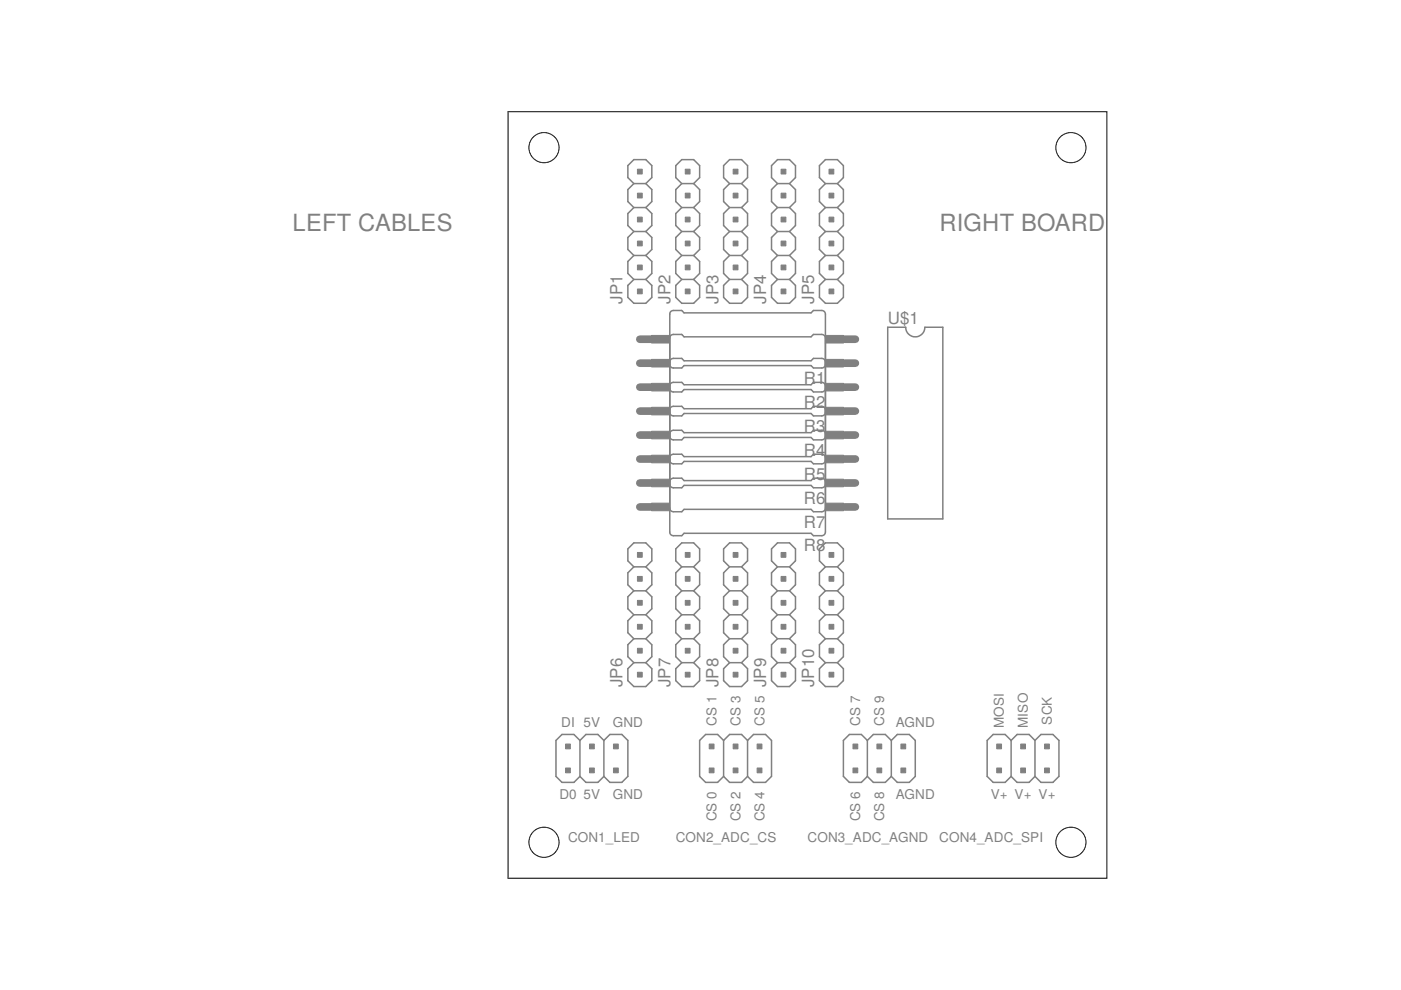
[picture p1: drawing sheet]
<svg xmlns="http://www.w3.org/2000/svg" width="297mm" height="210mm" viewBox="0 0 297 210" stroke-linecap="round" stroke-linejoin="round" font-family="sans-serif">
<g fill="none" stroke="#808080" stroke-width=".32">
<path d="M134.4 38.9l-1.3-1.2v-2.6l1.3-1.3h2.5l1.3 1.3v2.6l-1.3 1.2M134.4 38.9l-1.3 1.3v2.5l1.3 1.3M134.4 38.9h2.5M136.9 38.9l1.3 1.3v2.5l-1.3 1.3M144.5 38.9l-1.2-1.2v-2.6l1.2-1.3h2.6l1.2 1.3v2.6l-1.2 1.2M144.5 38.9h2.6M144.5 38.9l-1.2 1.3v2.5l1.2 1.3M147.1 38.9l1.2 1.3v2.5l-1.2 1.3M154.7 38.9h2.5M154.7 38.9l-1.3 1.3v2.5l1.3 1.3M154.7 38.9l-1.3-1.2v-2.6l1.3-1.3h2.5l1.3 1.3v2.6l-1.3 1.2M157.2 38.9l1.3 1.3v2.5l-1.3 1.3"/>
<path d="M164.8 38.9h2.6M164.8 38.9l-1.2-1.2v-2.6l1.2-1.3h2.6l1.3 1.3v2.6l-1.3 1.2M164.8 38.9l-1.2 1.3v2.5l1.2 1.3M167.4 38.9l1.3 1.3v2.5l-1.3 1.3M175 38.9h2.5M175 38.9l-1.3-1.2v-2.6l1.3-1.3h2.5l1.3 1.3v2.6l-1.3 1.2M175 38.9l-1.3 1.3v2.5l1.3 1.3M177.5 38.9l1.3 1.3v2.5l-1.3 1.3M134.4 44l-1.3 1.3v2.5l1.3 1.3M134.4 49.1l-1.3 1.3v2.5l1.3 1.3M134.4 54.2l-1.3 1.2v2.6l1.3 1.2M134.4 59.2l-1.3 1.3v2.6l1.3 1.2h2.5l1.3-1.2v-2.6l-1.3-1.3"/>
<path d="M134.4 44h2.5M134.4 49.1h2.5M134.4 59.2h2.5M134.4 54.2h2.5M136.9 44l1.3 1.3v2.5l-1.3 1.3M136.9 49.1l1.3 1.3v2.5l-1.3 1.3M136.9 54.2l1.3 1.2v2.6l-1.3 1.2M144.5 44h2.6M144.5 49.1l-1.2 1.3v2.5l1.2 1.3M144.5 49.1h2.6M144.5 59.2l-1.2 1.3v2.6l1.2 1.2h2.6l1.2-1.2v-2.6l-1.2-1.3M144.5 59.2h2.6"/>
<path d="M144.5 44l-1.2 1.3v2.5l1.2 1.3M144.5 54.2h2.6M144.5 54.2l-1.2 1.2v2.6l1.2 1.2M147.1 54.2l1.2 1.2v2.6l-1.2 1.2M147.1 44l1.2 1.3v2.5l-1.2 1.3M147.1 49.1l1.2 1.3v2.5l-1.2 1.3M154.7 44h2.5M154.7 49.1h2.5M154.7 59.2h2.5M154.7 54.2h2.5M154.7 59.2l-1.3 1.3v2.6l1.3 1.2h2.5l1.3-1.2v-2.6l-1.3-1.3M154.7 49.1l-1.3 1.3v2.5l1.3 1.3"/>
<path d="M154.7 44l-1.3 1.3v2.5l1.3 1.3M154.7 54.2l-1.3 1.2v2.6l1.3 1.2M157.2 54.2l1.3 1.2v2.6l-1.3 1.2M157.2 49.1l1.3 1.3v2.5l-1.3 1.3M157.2 44l1.3 1.3v2.5l-1.3 1.3M164.8 44h2.6M164.8 49.1h2.6M164.8 59.2h2.6M164.8 54.2h2.6M164.8 59.2l-1.2 1.3v2.6l1.2 1.2h2.6l1.3-1.2v-2.6l-1.3-1.3M164.8 54.2l-1.2 1.2v2.6l1.2 1.2M164.8 49.1l-1.2 1.3v2.5l1.2 1.3"/>
<path d="M164.8 44l-1.2 1.3v2.5l1.2 1.3M167.4 49.1l1.3 1.3v2.5l-1.3 1.3M167.4 44l1.3 1.3v2.5l-1.3 1.3M167.4 54.2l1.3 1.2v2.6l-1.3 1.2M175 44h2.5M175 49.1h2.5M175 59.2h2.5M175 54.2h2.5M175 59.2l-1.3 1.3v2.6l1.3 1.2h2.5l1.3-1.2v-2.6l-1.3-1.3M175 49.1l-1.3 1.3v2.5l1.3 1.3M175 54.2l-1.3 1.2v2.6l1.3 1.2M175 44l-1.3 1.3v2.5l1.3 1.3"/>
<path d="M177.5 54.2l1.3 1.2v2.6l-1.3 1.2M177.5 44l1.3 1.3v2.5l-1.3 1.3M177.5 49.1l1.3 1.3v2.5l-1.3 1.3M142 77.3l.1 .4 .7 .3h1.7l.5-.5h27l.5 .5h1.7l.5-.1 .3-.6M142 71.7l.1-.5 .7-.3h1.7l.5 .5h27l.5-.5h1.7l.5 .2 .3 .6M142 76.8l.1-.5 .7-.3h1.7l.5 .5h27l.5-.5h1.7l.5 .1 .3 .7M142.1 66.1l.7-.3h1.7l.5 .5h27l.5-.5h1.7l.7 .3 .1 .5v46.2l-.3 .6-.5 .2h-1.7l-.5-.5h-27l-.5 .5h-1.7l-.7-.3-.1-.5v-46.2zM188.2 69.4h3.8a2.03 2.03 0 0 0 2.1 2 2.03 2.03 0 0 0 2-2h3.8v40.6h-11.7zM142 82.3l.1 .5 .7 .3h1.7l.5-.5h27l.5 .5h1.7l.5-.1 .3-.7M142 87.4l.1 .5 .7 .3h1.7l.5-.5h27l.5 .5h1.7l.5-.2 .3-.6M142 92.5l.1 .4 .7 .4h1.7l.5-.5h27l.5 .5h1.7l.5-.2 .3-.6M142 81.8l.1-.4 .7-.3h1.7l.5 .5h27l.5-.5h1.7l.5 .1 .3 .6"/>
<path d="M142 97.6l.1 .4 .7 .3h1.7l.5-.5h27l.5 .5h1.7l.5-.1 .3-.6M142 86.9l.1-.4 .7-.4h1.7l.5 .6h27l.5-.6h1.7l.5 .2 .3 .6M142 92l.1-.5 .7-.3h1.7l.5 .5h27l.5-.5h1.7l.5 .2 .3 .6M142 97.1l.1-.5 .7-.3h1.7l.5 .5h27l.5-.5h1.7l.5 .2 .3 .6M142 102.7l.1 .4 .7 .3h1.7l.5-.5h27l.5 .5h1.7l.5-.1 .3-.6M142 107.7l.1 .5 .7 .3h1.7l.5-.5h27l.5 .5h1.7l.5-.1 .3-.7M142 102.2l.1-.5 .7-.3h1.7l.5 .5h27l.5-.5h1.7l.5 .1 .3 .7M134.4 120.2l-1.3-1.3v-2.5l1.3-1.3h2.5l1.3 1.3v2.5l-1.3 1.3M134.4 120.2l-1.3 1.3v2.5l1.3 1.3M134.4 125.3l-1.3 1.2v2.6l1.3 1.2M134.4 130.3l-1.3 1.3v2.6l1.3 1.2M134.4 135.4l-1.3 1.3v2.5l1.3 1.3"/>
<path d="M134.4 125.3h2.5M134.4 120.2h2.5M134.4 130.3h2.5M134.4 135.4h2.5M136.9 120.2l1.3 1.3v2.5l-1.3 1.3M136.9 125.3l1.3 1.2v2.6l-1.3 1.2M136.9 130.3l1.3 1.3v2.6l-1.3 1.2M136.9 135.4l1.3 1.3v2.5l-1.3 1.3M144.5 120.2l-1.2-1.3v-2.5l1.2-1.3h2.6l1.2 1.3v2.5l-1.2 1.3M144.5 120.2l-1.2 1.3v2.5l1.2 1.3M144.5 125.3l-1.2 1.2v2.6l1.2 1.2M144.5 130.3l-1.2 1.3v2.6l1.2 1.2"/>
<path d="M144.5 135.4l-1.2 1.3v2.5l1.2 1.3M144.5 125.3h2.6M144.5 120.2h2.6M144.5 130.3h2.6M144.5 135.4h2.6M147.1 120.2l1.2 1.3v2.5l-1.2 1.3M147.1 125.3l1.2 1.2v2.6l-1.2 1.2M147.1 130.3l1.2 1.3v2.6l-1.2 1.2M147.1 135.4l1.2 1.3v2.5l-1.2 1.3M154.7 120.2l-1.3-1.3v-2.5l1.3-1.3h2.5l1.3 1.3v2.5l-1.3 1.3M154.7 120.2l-1.3 1.3v2.5l1.3 1.3M154.7 125.3l-1.3 1.2v2.6l1.3 1.2"/>
<path d="M154.7 130.3l-1.3 1.3v2.6l1.3 1.2M154.7 135.4l-1.3 1.3v2.5l1.3 1.3M154.7 125.3h2.5M154.7 120.2h2.5M154.7 130.3h2.5M154.7 135.4h2.5M157.2 120.2l1.3 1.3v2.5l-1.3 1.3M157.2 125.3l1.3 1.2v2.6l-1.3 1.2M157.2 130.3l1.3 1.3v2.6l-1.3 1.2M157.2 135.4l1.3 1.3v2.5l-1.3 1.3M164.8 120.2l-1.2-1.3v-2.5l1.2-1.3h2.6l1.3 1.3v2.5l-1.3 1.3M164.8 120.2l-1.2 1.3v2.5l1.2 1.3"/>
<path d="M164.8 125.3l-1.2 1.2v2.6l1.2 1.2M164.8 130.3l-1.2 1.3v2.6l1.2 1.2M164.8 135.4l-1.2 1.3v2.5l1.2 1.3M164.8 125.3h2.6M164.8 120.2h2.6M164.8 130.3h2.6M164.8 135.4h2.6M167.4 120.2l1.3 1.3v2.5l-1.3 1.3M167.4 125.3l1.3 1.2v2.6l-1.3 1.2M167.4 130.3l1.3 1.3v2.6l-1.3 1.2M167.4 135.4l1.3 1.3v2.5l-1.3 1.3M175 120.2l-1.3-1.3v-2.5l1.3-1.3h2.5l1.3 1.3v2.5l-1.3 1.3"/>
<path d="M175 120.2l-1.3 1.3v2.5l1.3 1.3M175 125.3l-1.3 1.2v2.6l1.3 1.2M175 130.3l-1.3 1.3v2.6l1.3 1.2M175 135.4l-1.3 1.3v2.5l1.3 1.3M175 125.3h2.5M175 120.2h2.5M175 130.3h2.5M175 135.4h2.5M177.5 120.2l1.3 1.3v2.5l-1.3 1.3M177.5 125.3l1.3 1.2v2.6l-1.3 1.2M177.5 130.3l1.3 1.3v2.6l-1.3 1.2M177.5 135.4l1.3 1.3v2.5l-1.3 1.3"/>
<path d="M123 157l-1.3-1.3h-2.6l-1.2 1.3v7.6l1.2 1.3h2.6l1.3-1.3M123 157l1.2-1.3h2.6l1.2 1.3M123 157v7.6M128 157l1.3-1.3h2.5l1.3 1.3v7.6l-1.3 1.3h-2.5l-1.3-1.3M128 157v7.6M134.4 140.5l-1.3 1.3v2.5l1.3 1.3h2.5l1.3-1.3v-2.5l-1.3-1.3M134.4 140.5h2.5M144.5 140.5l-1.2 1.3v2.5l1.2 1.3h2.6l1.2-1.3v-2.5l-1.2-1.3M144.5 140.5h2.6M153.4 157l-1.3-1.3h-2.5l-1.3 1.3v7.6l1.3 1.3h2.5l1.3-1.3M153.4 157v7.6M153.4 157l1.3-1.3h2.5l1.3 1.3"/>
<path d="M154.7 140.5l-1.3 1.3v2.5l1.3 1.3h2.5l1.3-1.3v-2.5l-1.3-1.3M154.7 140.5h2.5M158.5 157v7.6M158.5 157l1.3-1.3h2.5l1.3 1.3v7.6l-1.3 1.3h-2.5l-1.3-1.3M164.8 140.5l-1.2 1.3v2.5l1.2 1.3h2.6l1.3-1.3v-2.5l-1.3-1.3M164.8 140.5h2.6M175 140.5l-1.3 1.3v2.5l1.3 1.3h2.5l1.3-1.3v-2.5l-1.3-1.3M175 140.5h2.5M183.9 157l-1.3-1.3h-2.5l-1.3 1.3v7.6l1.3 1.3h2.5l1.3-1.3M183.9 157l1.3-1.3h2.5l1.3 1.3M183.9 157v7.6M189 157l1.2-1.3h2.6l1.3 1.3v7.6l-1.3 1.3h-2.6l-1.2-1.3"/>
<path d="M189 157v7.6M214.4 157l-1.3-1.3h-2.5l-1.3 1.3v7.6l1.3 1.3h2.5l1.3-1.3M214.4 157l1.2-1.3h2.6l1.2 1.3M214.4 157v7.6M219.4 157l1.3-1.3h2.5l1.3 1.3v7.6l-1.3 1.3h-2.5l-1.3-1.3M219.4 157v7.6M123 164.6l1.2 1.3h2.6l1.2-1.3M153.4 164.6l1.3 1.3h2.5l1.3-1.3M183.9 164.6l1.3 1.3h2.5l1.3-1.3M214.4 164.6l1.2 1.3h2.6l1.2-1.3"/>
</g>
<g fill="#808080" stroke="#808080" stroke-width=".21">
<path d="M175 71.1h3.9v1.6h-3.9z"/>
<path d="M138.1 71.1h3.9v1.6h-3.9z"/>
<path d="M175 76.2h3.9v1.6h-3.9z"/>
<path d="M138.1 76.2h3.9v1.6h-3.9z"/>
<path d="M175 81.3h3.9v1.6h-3.9z"/>
<path d="M138.1 81.3h3.9v1.6h-3.9z"/>
<path d="M175 86.4h3.9v1.6h-3.9z"/>
<path d="M138.1 86.4h3.9v1.6h-3.9z"/>
<path d="M175 91.4h3.9v1.6h-3.9z"/>
<path d="M138.1 91.4h3.9v1.6h-3.9z"/>
<path d="M175 96.5h3.9v1.6h-3.9z"/>
<path d="M138.1 96.5h3.9v1.6h-3.9z"/>
<path d="M175 101.6h3.9v1.6h-3.9z"/>
<path d="M138.1 101.6h3.9v1.6h-3.9z"/>
<path d="M175 106.7h3.9v1.6h-3.9z"/>
<path d="M138.1 106.7h3.9v1.6h-3.9z"/>
<path d="M135.1 41h1.1v1h-1.1z"/>
<path d="M135.1 46h1.1v1.1h-1.1z"/>
<path d="M135.1 51.1h1.1v1h-1.1z"/>
<path d="M135.1 56.2h1.1v1h-1.1z"/>
<path d="M135.1 61.3h1.1v1h-1.1z"/>
<path d="M135.1 35.9h1.1v1h-1.1z"/>
<path d="M145.3 41h1v1h-1z"/>
<path d="M145.3 46h1v1.1h-1z"/>
<path d="M145.3 51.1h1v1h-1z"/>
<path d="M145.3 56.2h1v1h-1z"/>
<path d="M145.3 61.3h1v1h-1z"/>
<path d="M145.3 35.9h1v1h-1z"/>
<path d="M155.4 41h1.1v1h-1.1z"/>
<path d="M155.4 46h1.1v1.1h-1.1z"/>
<path d="M155.4 51.1h1.1v1h-1.1z"/>
<path d="M155.4 56.2h1.1v1h-1.1z"/>
<path d="M155.4 61.3h1.1v1h-1.1z"/>
<path d="M155.4 35.9h1.1v1h-1.1z"/>
<path d="M165.6 41h1v1h-1z"/>
<path d="M165.6 46h1v1.1h-1z"/>
<path d="M165.6 51.1h1v1h-1z"/>
<path d="M165.6 56.2h1v1h-1z"/>
<path d="M165.6 61.3h1v1h-1z"/>
<path d="M165.6 35.9h1v1h-1z"/>
<path d="M175.8 41h1v1h-1z"/>
<path d="M175.8 46h1v1.1h-1z"/>
<path d="M175.8 51.1h1v1h-1z"/>
<path d="M175.8 56.2h1v1h-1z"/>
<path d="M175.8 61.3h1v1h-1z"/>
<path d="M175.8 35.9h1v1h-1z"/>
<path d="M135.1 122.2h1.1v1h-1.1z"/>
<path d="M135.1 127.3h1.1v1h-1.1z"/>
<path d="M135.1 132.4h1.1v1h-1.1z"/>
<path d="M135.1 137.5h1.1v1h-1.1z"/>
<path d="M135.1 142.5h1.1v1.1h-1.1z"/>
<path d="M135.1 117.1h1.1v1.1h-1.1z"/>
<path d="M145.3 122.2h1v1h-1z"/>
<path d="M145.3 127.3h1v1h-1z"/>
<path d="M145.3 132.4h1v1h-1z"/>
<path d="M145.3 137.5h1v1h-1z"/>
<path d="M145.3 142.5h1v1.1h-1z"/>
<path d="M145.3 117.1h1v1.1h-1z"/>
<path d="M155.4 122.2h1.1v1h-1.1z"/>
<path d="M155.4 127.3h1.1v1h-1.1z"/>
<path d="M155.4 132.4h1.1v1h-1.1z"/>
<path d="M155.4 137.5h1.1v1h-1.1z"/>
<path d="M155.4 142.5h1.1v1.1h-1.1z"/>
<path d="M155.4 117.1h1.1v1.1h-1.1z"/>
<path d="M165.6 122.2h1v1h-1z"/>
<path d="M165.6 127.3h1v1h-1z"/>
<path d="M165.6 132.4h1v1h-1z"/>
<path d="M165.6 137.5h1v1h-1z"/>
<path d="M165.6 142.5h1v1.1h-1z"/>
<path d="M165.6 117.1h1v1.1h-1z"/>
<path d="M175.8 122.2h1v1h-1z"/>
<path d="M175.8 127.3h1v1h-1z"/>
<path d="M175.8 132.4h1v1h-1z"/>
<path d="M175.8 137.5h1v1h-1z"/>
<path d="M175.8 142.5h1v1.1h-1z"/>
<path d="M175.8 117.1h1v1.1h-1z"/>
<path d="M150.4 162.8h1v1.1h-1z"/>
<path d="M150.4 157.8h1v1h-1z"/>
<path d="M155.4 157.8h1.1v1h-1.1z"/>
<path d="M155.4 162.8h1.1v1.1h-1.1z"/>
<path d="M160.5 157.8h1v1h-1z"/>
<path d="M160.5 162.8h1v1.1h-1z"/>
<path d="M180.8 162.8h1.1v1.1h-1.1z"/>
<path d="M180.8 157.8h1.1v1h-1.1z"/>
<path d="M185.9 157.8h1v1h-1z"/>
<path d="M185.9 162.8h1v1.1h-1z"/>
<path d="M191 157.8h1v1h-1z"/>
<path d="M191 162.8h1v1.1h-1z"/>
<path d="M211.3 162.8h1v1.1h-1z"/>
<path d="M211.3 157.8h1v1h-1z"/>
<path d="M216.4 157.8h1v1h-1z"/>
<path d="M216.4 162.8h1v1.1h-1z"/>
<path d="M221.5 157.8h1v1h-1z"/>
<path d="M221.5 162.8h1v1.1h-1z"/>
<path d="M119.9 162.8h1v1.1h-1z"/>
<path d="M119.9 157.8h1v1h-1z"/>
<path d="M125 157.8h1v1h-1z"/>
<path d="M125 162.8h1v1.1h-1z"/>
<path d="M130.1 157.8h1v1h-1z"/>
<path d="M130.1 162.8h1v1.1h-1z"/>
</g>
<g fill="none" stroke="#808080" stroke-width="1.6">
<path d="M135.7 71.9h2.2M135.7 77h2.2M179.1 71.9h2.3M179.1 77h2.3M135.7 82.1h2.2M135.7 87.2h2.2M135.7 92.2h2.2M135.7 97.3h2.2M179.1 82.1h2.3M179.1 87.2h2.3M179.1 92.2h2.3M179.1 97.3h2.3"/>
<path d="M135.7 102.4h2.2M135.7 107.5h2.2M179.1 102.4h2.3M179.1 107.5h2.3"/>
</g>
<g fill="none" stroke="#000" stroke-width=".21">
<path d="M107.7 23.7h127v162.5h-127z"/>
<circle cx="115.3" cy="31.3" r="3.2"/>
<circle cx="227.1" cy="31.3" r="3.2"/>
<circle cx="115.3" cy="178.6" r="3.2"/>
<circle cx="227.1" cy="178.6" r="3.2"/>
</g>
<g font-size="5" fill="#808080">
<text x="62" y="49.1">LEFT CABLES</text>
<text x="199.2" y="49.1">RIGHT BOARD</text>
</g>
<g font-size="3.6" fill="#808080">
<text x="132" y="64.4" transform="rotate(-90 132 64.4)">JP1</text>
<text x="142.1" y="64.4" transform="rotate(-90 142.1 64.4)">JP2</text>
<text x="152.3" y="64.4" transform="rotate(-90 152.3 64.4)">JP3</text>
<text x="162.5" y="64.4" transform="rotate(-90 162.5 64.4)">JP4</text>
<text x="172.6" y="64.4" transform="rotate(-90 172.6 64.4)">JP5</text>
<text x="188.2" y="68.6">U$1</text>
<text x="170.4" y="81.4">R1</text>
<text x="170.4" y="86.5">R2</text>
<text x="170.4" y="91.5">R3</text>
<text x="170.4" y="96.6">R4</text>
<text x="170.4" y="101.7">R5</text>
<text x="170.4" y="106.8">R6</text>
<text x="170.4" y="111.9">R7</text>
<text x="170.4" y="116.9">R8</text>
<text x="132" y="145.7" transform="rotate(-90 132 145.7)">JP6</text>
<text x="142.1" y="145.7" transform="rotate(-90 142.1 145.7)">JP7</text>
<text x="152.3" y="145.7" transform="rotate(-90 152.3 145.7)">JP8</text>
<text x="162.5" y="145.7" transform="rotate(-90 162.5 145.7)">JP9</text>
<text x="172.6" y="145.7" transform="rotate(-90 172.6 145.7)">JP10</text>
</g>
<g font-size="2.9" fill="#808080">
<text x="119" y="154.2">DI 5V</text>
<text x="129.9" y="154.2">GND</text>
<text x="151.9" y="153.8" transform="rotate(-90 151.9 153.8)">CS 1</text>
<text x="157" y="153.8" transform="rotate(-90 157 153.8)">CS 3</text>
<text x="162.1" y="153.8" transform="rotate(-90 162.1 153.8)">CS 5</text>
<text x="182.4" y="153.8" transform="rotate(-90 182.4 153.8)">CS 7</text>
<text x="187.5" y="153.8" transform="rotate(-90 187.5 153.8)">CS 9</text>
<text x="189.9" y="154.2">AGND</text>
<text x="212.8" y="154.4" transform="rotate(-90 212.8 154.4)">MOSI</text>
<text x="217.9" y="154.4" transform="rotate(-90 217.9 154.4)">MISO</text>
<text x="223" y="153.6" transform="rotate(-90 223 153.6)">SCK</text>
<text x="118.6" y="169.4">D0</text>
<text x="123.7" y="169.4">5V</text>
<text x="129.9" y="169.4">GND</text>
<text x="189.9" y="169.4">AGND</text>
<text x="210" y="169.4">V+ V+ V+</text>
<text x="120.4" y="178.6">CON1_LED</text>
<text x="143.3" y="178.6">CON2_ADC_CS</text>
<text x="151.9" y="174.2" transform="rotate(-90 151.9 174.2)">CS 0</text>
<text x="157" y="174.2" transform="rotate(-90 157 174.2)">CS 2</text>
<text x="162.1" y="174.2" transform="rotate(-90 162.1 174.2)">CS 4</text>
<text x="171.2" y="178.6">CON3_ADC_AGND</text>
<text x="182.4" y="174.2" transform="rotate(-90 182.4 174.2)">CS 6</text>
<text x="187.5" y="174.2" transform="rotate(-90 187.5 174.2)">CS 8</text>
<text x="199.2" y="178.6">CON4_ADC_SPI</text>
</g>
</svg>
